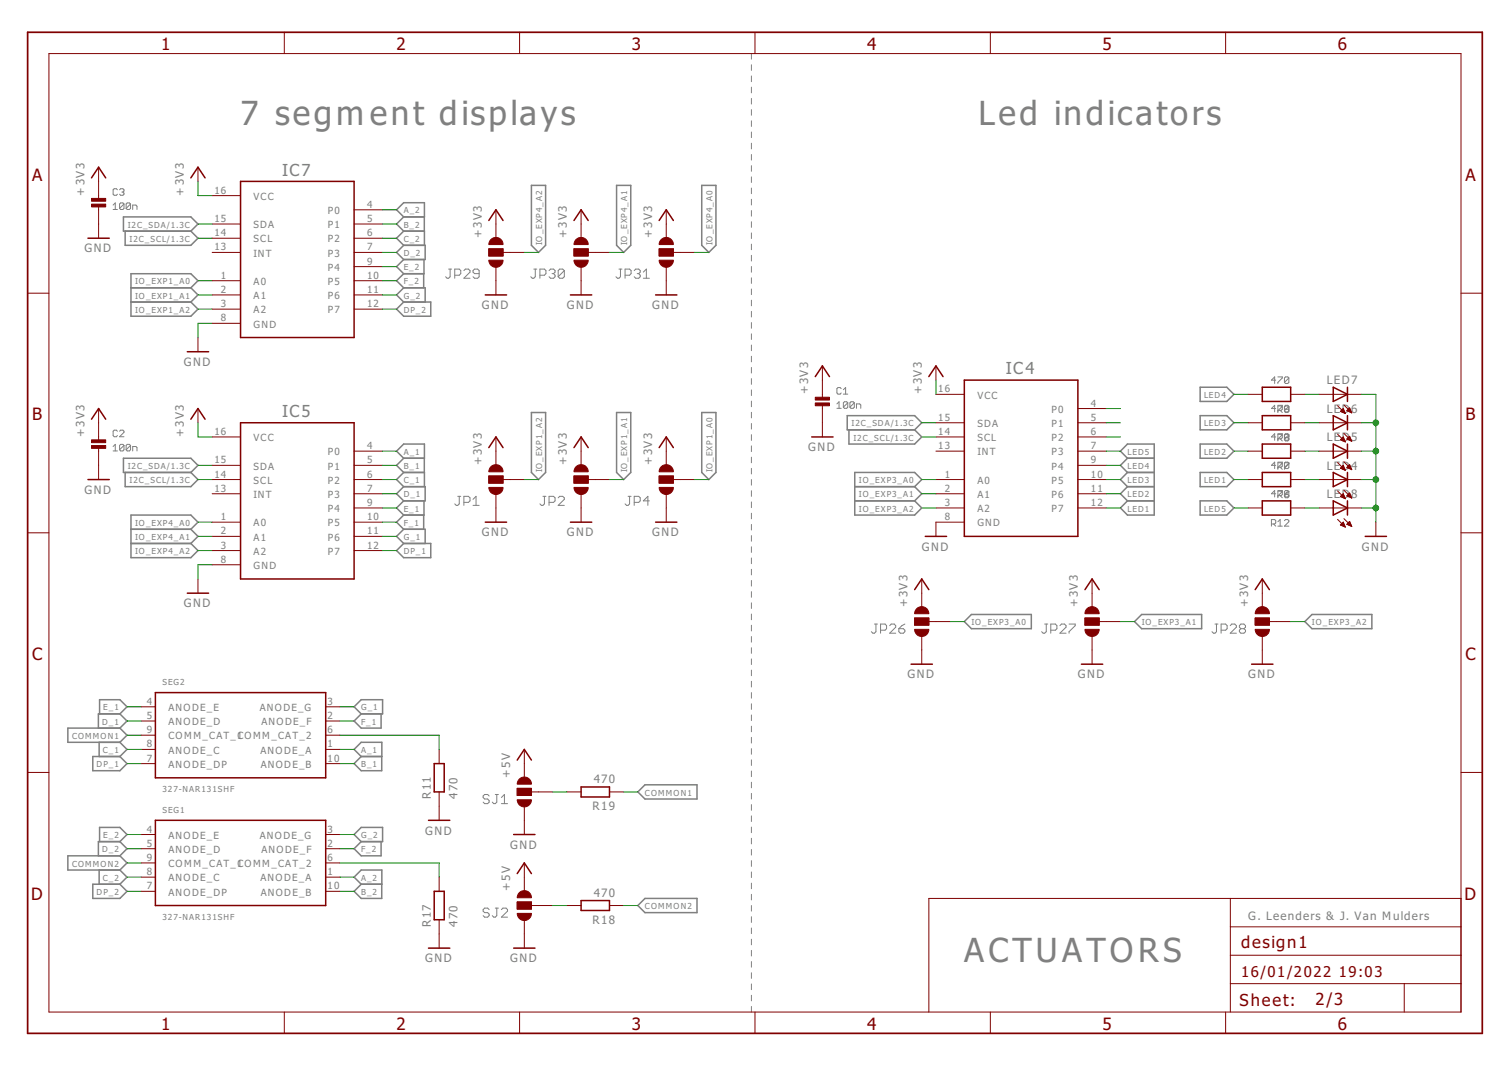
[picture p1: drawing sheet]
<svg xmlns="http://www.w3.org/2000/svg" width="297mm" height="210mm" viewBox="0 0 297 210" stroke-linecap="round" stroke-linejoin="round" font-family="sans-serif">
<g fill="none" stroke="#808080" stroke-width=".2">
<path d="M147.9 10.5v1.1M147.9 12.7v1.1M147.9 14.9v1.2M147.9 17.1v1.2M147.9 19.4v1.1M23.1 37.3l-.2-.2h-.4l-.2 .2v.9l.2 .2h.4l.2-.2M23.5 37.3l.2-.2h.5l.2 .2v.3l-.2 .2M24 37.8h.2M24.2 37.8l.2 .2-.2 .4h-.5l-.2-.2M147.9 21.6v1.1M147.9 23.8v1.1M147.9 26v1.1"/>
<path d="M147.9 28.2v1.1M147.9 30.4v1.1M147.9 32.6v1.1M147.9 34.8v1.1M147.9 37v1.1M147.9 39.2v1.1M22.3 40.3l.4-.4v1.3M22.3 41.2h.8M24.4 40.1v.9l-.2 .2h-.5l-.2-.2M24.4 40.1l-.2-.2h-.5l-.2 .2v.9M24.4 40.1l-.9 .9M25.7 40.1v.9l-.2 .2h-.5l-.2-.2"/>
<path d="M25.7 40.1l-.2-.2h-.5l-.2 .2v.9M25.7 40.1l-.9 .9M26.1 41.2v-.9h.7l.2 .3v.6M88.3 52.9h.6M88.6 52.9v1.5l-.3 .3h-.3l-.3-.3M89.5 54.1h.9l.3-.3v-.6l-.3-.3h-.9v1.8M91.3 53.2l.3-.3h.6l.3 .3v.3l-1.2 1.2h1.2M94.3 53.8h-.9l-.3-.3v-.3l.3-.3h.6l.3 .3v1.2l-.3 .3h-.6l-.3-.3M105.1 52.9h.6M105.4 52.9v1.5l-.3 .3h-.3l-.3-.3M106.3 54.1h.9l.3-.3v-.6l-.3-.3h-.9v1.8M108.1 53.2l.3-.3h.6l.3 .3v.3l-.3 .3"/>
<path d="M108.7 53.8h.3M109 53.8l.3 .3v.3l-.3 .3h-.6l-.3-.3M111.1 53.2v1.2l-.3 .3h-.6l-.3-.3M111.1 53.2l-.3-.3h-.6l-.3 .3v1.2M111.1 53.2l-1.2 1.2M121.8 52.9h.6M122.1 52.9v1.5l-.3 .3h-.3l-.3-.3M123 54.1h.9l.3-.3v-.6l-.3-.3h-.9v1.8M124.8 53.2l.3-.3h.6l.3 .3v.3l-.3 .3M125.4 53.8h.3M125.7 53.8l.3 .3v.3l-.3 .3h-.6l-.3-.3M126.6 54.7h1.2"/>
<path d="M126.6 53.5l.6-.6v1.8M147.9 41.4v1.1M147.9 43.6v1.1M147.9 45.8v1.1M147.9 48v1.1M147.9 50.2v1.2M147.9 52.4v1.2M147.9 54.7v1.1M147.9 56.9v1.1M147.9 59.1v1.1M147.9 61.3v1.1M147.9 63.5v1.1"/>
<path d="M147.9 65.7v1.1M147.9 67.9v1.1M147.9 70.1v1.1M147.9 72.3v1.1M147.9 74.5v1.1M147.9 76.7v1.1M147.9 78.9v1.1M164.7 79.5l.5-.5v1.3M165.6 76.5l-.2-.3h-.4l-.3 .3v.8l.3 .2h.4l.2-.2M166 77.5h.9M166 76.7l.5-.5v1.3M166.9 79.2v.9l-.2 .2h-.5l-.2-.2"/>
<path d="M166.9 79.2l-.2-.2h-.5l-.2 .2v.9M166.9 79.2l-.9 .9M168.2 79.2v.9l-.3 .2h-.4l-.2-.2M168.2 79.2l-.3-.2h-.4l-.2 .2v.9M168.2 79.2l-.9 .9M251.1 74.8h-.8l.6-.7v1.3M251.5 74.1h.9v.3l-.9 .8v.2M251.5 79.7h.9v.2l-.9 .9M253.7 74.4l-.2-.3h-.5l-.2 .3v.8M253.7 79.9l-.2-.2h-.5l-.2 .2v.9M253.7 74.4v.8l-.2 .2h-.5l-.2-.2M253.7 79.9v1l-.2 .3h-.5l-.2-.3"/>
<path d="M253.7 79.9l-.9 .9M253.7 74.4l-.9 .8M22.3 87.8l.4-.4v1.3M22.3 88.7h.8M23.1 84.8l-.2-.2h-.4l-.2 .2v.9l.2 .2h.4l.2-.2M23.5 84.8l.2-.2h.5l.2 .2v.2l-.9 .9h.9M24.4 87.6l-.2-.2h-.5l-.2 .2v.9M24.4 87.6v.9l-.2 .2h-.5l-.2-.2M24.4 87.6l-.9 .9M25.7 87.6l-.2-.2h-.5l-.2 .2v.9M25.7 87.6v.9l-.2 .2h-.5l-.2-.2M25.7 87.6l-.9 .9"/>
<path d="M26.1 88.7v-.9h.7l.2 .3v.6M90.1 97.6h.6M90.4 97.6v1.5l-.3 .3h-.3l-.3-.3M91.3 98.8h.9l.3-.3v-.6l-.3-.3h-.9v1.8M93.1 99.4h1.2M93.1 98.2l.6-.6v1.8M106.9 97.6h.6M107.2 97.6v1.5l-.3 .3h-.3l-.3-.3M108.1 98.8h.9l.3-.3v-.6l-.3-.3h-.9v1.8M109.9 97.9l.3-.3h.6l.3 .3v.3l-1.2 1.2h1.2M123.6 97.6h.6M123.9 97.6v1.5l-.3 .3h-.3l-.3-.3"/>
<path d="M124.8 98.8h.9l.3-.3v-.6l-.3-.3h-.9v1.8M127.8 98.5h-1.2l.9-.9v1.8M147.9 81.1v1.1M147.9 83.3v1.1M147.9 85.5v1.1M147.9 87.7v1.1M147.9 89.9v1.1M147.9 92.1v1.1M147.9 94.3v1.1M147.9 96.5v1.1M147.9 98.7v1.2M164.7 80.3h.9"/>
<path d="M168.6 80.3v-.8h.6l.2 .2v.6M251.1 80.4h-.8l.6-.7v1.3M251.1 86h-.8l.6-.7v1.3M251.1 91.5h-.8l.6-.6v1.3M251.1 97.1h-.8l.6-.6v1.3M251.5 90.9h.9v.2l-.9 .9M251.5 80.7h.7l.2-.2v-.4l-.2-.2h-.7v1.3M251.5 85.3h.9v.2l-.9 .9M251.5 86.3h.7l.2-.2v-.4l-.2-.3h-.7v1.3M251.5 91.9h.7l.2-.2v-.5l-.2-.2h-.7v1.3M251.5 96.5h.9v.2l-.9 .9M251.5 97.5h.7l.2-.2v-.5l-.2-.2h-.7v1.3"/>
<path d="M252 97.5l.4 .4M252 91.9l.4 .4M252 86.3l.4 .4M252 80.7l.4 .5M252.8 91.1l.2-.2h.5l.2 .2-.9 .9zM252.8 85.5l.2-.2h.5l.2 .2v1l-.2 .2h-.5l-.2-.2zM252.8 96.7l.2-.2h.5l.2 .2v1l-.2 .2h-.5l-.2-.2zM252.8 91h.9v1l-.2 .2h-.5l-.2-.2M252.8 80.8l.2 .2h.5l.2-.2M252.8 85.7l.2-.3h.5l.2 .3M252.8 85.9l.2 .2M252.8 80.1l.2-.2h.5l.2 .2"/>
<path d="M252.8 80.3l.2 .2h.7M253 86.1l-.2 .2M253 86.1h.5M253.5 86.1l.2 .2M253.7 91.2l-.9 .9v.2M253.7 85.5l-.9 .9 .2 .2h.5l.2-.2M253.7 96.7l-.9 .9 .2 .2h.5l.2-.2M253.7 96.6l-.4 .2-.5 .5h.7l.2 .2M253.7 85.9l-.2 .2M147.9 101v1.1M147.9 103.2v1.1M147.9 105.4v1.1"/>
<path d="M147.9 107.6v1.1M147.9 109.8v1.1M147.9 112v1.1M147.9 114.2v1.1M147.9 116.4v1.1M147.9 118.6v1.1M250.3 103.1h.6l.2-.2v-.5l-.2-.2h-.6v1.3M250.7 103.1l.4 .4M251.5 102.6l.5-.4v1.3M251.5 103.5h.9M252.8 102.4l.2-.2h.5l.2 .2v.2l-.9 .9h.9M147.9 120.8v1.1"/>
<path d="M147.9 123v1.1M147.9 125.2v1.1M147.9 127.4v1.1M147.9 129.6v1.1M147.9 131.8v1.1M147.9 134v1.1M147.9 136.2v1.2M147.9 138.5v1.1M172.1 122.8h.6M172.4 122.8v1.5l-.3 .3h-.3l-.3-.3M173.3 124h.9l.3-.3v-.6l-.3-.3h-.9v1.8M175.1 123.1l.3-.3h.6l.3 .3v.3l-1.2 1.2h1.2"/>
<path d="M176.9 123.7h.9l.3 .3v.3l-.3 .3h-.6l-.3-.3zM178.1 122.8l-.6 .3-.6 .6M205.6 122.8h.6M206 122.8v1.5l-.4 .3h-.3l-.3-.3M206.8 124h1l.2-.3v-.6l-.2-.3h-1v1.8M208.6 123.1l.3-.3h.6l.3 .3v.3l-1.2 1.2h1.2M210.4 122.8h1.2v.3l-1.2 1.2v.3M239.2 122.8h.6M239.5 122.8v1.5l-.3 .3h-.3l-.3-.3M240.4 124h.9l.3-.3v-.6l-.3-.3h-.9v1.8M242.2 123.1l.3-.3h.6l.3 .3v.3l-1.2 1.2h1.2M244.3 123.7l-.3 .3v.3l.3 .3h.6l.3-.3v-.3l-.3-.3"/>
<path d="M244.3 123.7l-.3-.3v-.3l.3-.3h.6l.3 .3v.3l-.3 .3M244.3 123.7h.6M96.3 156.6l-.3-.3h-.6l-.3 .3v.3l.3 .3h.6l.3 .3v.3l-.3 .3h-.6l-.3-.3M97.5 156.3h.6M97.8 156.3v1.5l-.3 .3h-.3l-.3-.3M98.7 158.1h1.2M98.7 156.9l.6-.6v1.8M147.9 140.7v1.1M147.9 142.9v1.1M147.9 145.1v1.1M147.9 147.3v1.1M147.9 149.5v1.1"/>
<path d="M147.9 151.7v1.1M147.9 153.9v1.1M147.9 156.1v1.1M147.9 158.3v1.1M96.3 178.9l-.3-.3h-.6l-.3 .3v.3l.3 .3h.6l.3 .3v.3l-.3 .3h-.6l-.3-.3M97.5 178.6h.6M97.8 178.6v1.5l-.3 .3h-.3l-.3-.3M98.7 178.9l.3-.3h.6l.3 .3v.3l-1.2 1.2h1.2M147.9 160.5v1.1M147.9 162.7v1.1M147.9 164.9v1.1M147.9 167.1v1.1"/>
<path d="M147.9 169.3v1.1M147.9 171.5v1.1M147.9 173.7v1.1M147.9 175.9v1.1M147.9 178.1v1.1M147.9 180.3v1.2M147.9 182.6v1.1M147.9 184.8v1.1M147.9 187v1.1M147.9 189.2v1.1M147.9 191.4v1.1M147.9 193.6v1.1"/>
<path d="M147.9 195.8v1.1M147.9 198v1.1"/>
</g>
<g fill="none" stroke="#808080" stroke-width=".3">
<path d="M104.6 36.5h2.8v11.8l-1.4 1.4-1.4-1.4zM121.4 36.5h2.8v11.8l-1.4 1.4-1.4-1.4zM138.1 36.5h2.8v11.8l-1.4 1.4-1.4-1.4zM24.3 42.7h13.3l1.4 1.4-1.4 1.4h-13.3zM24.6 45.5v2.8h13l1.4-1.4-1.4-1.4M25.8 59.4h11.8M25.8 56.6h11.8M37.6 56.6l1.4-1.4-1.4-1.4h-11.8v8.4h11.8l1.4-1.4-1.4-1.4M37.6 56.6l1.4 1.4-1.4 1.4M78.1 41.3l1.4-1.4h4v2.8h-4zM79.5 48.3h4.2v2.8h-4.2M79.5 56.6h4.2v2.8"/>
<path d="M79.5 45.5h4v2.8M79.5 56.6l-1.4 1.4 1.4 1.4M79.5 53.8l-1.4 1.4 1.4 1.4M79.5 42.7l-1.4 1.4 1.4 1.4M79.5 51.1l-1.4 1.4 1.4 1.3M79.5 48.3l-1.4 1.4 1.4 1.4M79.5 45.5l-1.4 1.4 1.4 1.4M83.4 53.8v2.8M83.5 51.1v2.7h-4M83.5 42.7v2.8M78.1 60.8l1.4-1.4h5.3v2.8h-5.3zM236.2 76.2h5.3l1.4 1.4-1.4 1.4h-5.3z"/>
<path d="M24.3 90.1h13.3l1.4 1.4-1.4 1.4h-13.3zM24.6 92.9v2.8h13l1.4-1.4-1.4-1.4M78.1 88.8l1.4-1.4h4v2.7h-4zM79.5 98.5l-1.4 1.4 1.4 1.4M79.5 95.7h4.2v2.8h-4.2M79.5 95.7l-1.4 1.4 1.4 1.4M79.5 92.9l-1.4 1.4 1.4 1.4M79.5 92.9h4v2.8M79.5 90.1l-1.4 1.4 1.4 1.4M83.5 98.5v2.8h-4M83.5 90.1v2.8M104.6 81.2h2.8v11.7l-1.4 1.4-1.4-1.4z"/>
<path d="M121.4 81.2h2.8v11.7l-1.4 1.4-1.4-1.4zM138.1 81.2h2.8v11.7l-1.4 1.4-1.4-1.4zM166.8 81.8h13.2l1.4 1.4-1.4 1.4h-13.2zM167.1 84.6v2.8h12.9l1.4-1.4-1.4-1.4M168.3 98.5h11.7M168.3 95.7h11.7M180 95.7l1.4-1.4-1.4-1.4h-11.7v8.4h11.7l1.4-1.4-1.4-1.4M180 95.7l1.4 1.4-1.4 1.4M221.9 98.5h5.3M221.9 90.1l-1.3-1.3 1.3-1.4h5.3v13.9h-5.3l-1.3-1.4 1.3-1.4M221.9 95.7h5.3M221.9 92.9h5.3"/>
<path d="M221.9 90.1h5.3M221.9 90.1l-1.3 1.4 1.3 1.4M221.9 92.9l-1.3 1.4 1.3 1.4M221.9 95.7l-1.3 1.4 1.3 1.4M236.2 98.5h5.3l1.4 1.4-1.4 1.4h-5.3zM236.2 92.9h5.3l1.4 1.4-1.4 1.4h-5.3zM236.2 87.4h5.3l1.4 1.4-1.4 1.3h-5.3zM236.2 81.8h5.3l1.4 1.4-1.4 1.4h-5.3zM25.8 106.9h11.8M25.8 104.1h11.8M37.6 104.1l1.4-1.4-1.4-1.4h-11.8v8.4h11.8l1.4-1.4-1.4-1.4M37.6 104.1l1.4 1.4-1.4 1.4"/>
<path d="M79.5 106.9h5.3v2.8h-5.3l-1.4-1.4zM79.5 104.1h4.2v2.8M79.5 104.1l-1.4 1.4 1.4 1.4M79.5 101.3l-1.4 1.4 1.4 1.4M83.4 101.3v2.8M69.7 139l1.4-1.4h4.2v2.8h-4.2zM189.8 122.3l1.4-1.4h11.8v2.8h-11.8zM224.7 120.9h11.8v2.8h-11.8l-1.4-1.4zM258.3 120.9h11.7v2.8h-11.7l-1.4-1.4zM18.3 148.8h5.3l1.4 1.4-1.4 1.4h-5.3zM19.5 146v2.8M19.6 140.4v-2.8h4l1.4 1.4-1.4 1.4"/>
<path d="M23.6 140.4h-4.2v2.8M23.6 140.4l1.4 1.4-1.4 1.4M23.6 143.2h-10.2v2.8h10.2M23.6 146l1.4 1.4-1.4 1.4M23.6 143.2l1.4 1.4-1.4 1.4M69.7 147.4l1.4-1.4h4.1l-.1 5.6h-4l-1.4-1.4 1.4-1.4zM71.1 140.4l-1.4 1.4 1.4 1.4h3.9v-2.8M71.1 148.8h4.1M125.6 155.8l1.4-1.4h10.2v2.8h-10.2zM18.3 173.9h5.3l1.4 1.4-1.4 1.4h-5.3zM19.5 171.2v2.7M19.6 165.6v-2.8h4l1.4 1.4-1.4 1.4"/>
<path d="M23.6 165.6h-4.2v2.8M23.6 168.4h-10.2v2.8h10.2M23.6 165.6l1.4 1.4-1.4 1.4M23.6 171.2l1.4 1.4-1.4 1.3M23.6 168.4l1.4 1.4-1.4 1.4M69.7 172.6l1.4-1.4h4.1l-.1 5.5h-4l-1.4-1.4 1.4-1.4zM69.7 164.2l1.4-1.4h4.2v2.8h-4.2zM71.1 173.9h4.1M71.1 165.6l-1.4 1.4 1.4 1.4h3.9v-2.8M127 176.7h10.2v2.8h-10.2l-1.4-1.4z"/>
</g>
<g fill="#800000" stroke="#800000" stroke-width=".2">
<path d="M102.2 175.6a1.4 1.4 0 0 1 1.5-.3 1.4 1.4 0 0 1 .9 1.3h-2.8z" fill-rule="evenodd"/>
<path d="M101.8 179.7h2.8a1.4 1.4 0 0 1-1.4 1.4 1.4 1.4 0 0 1-1.4-1.4z" fill-rule="evenodd"/>
<path d="M96.6 91.8a1.4 1.4 0 0 1 1.6-.3 1.4 1.4 0 0 1 .8 1.3h-2.8z" fill-rule="evenodd"/>
<path d="M96.2 95.9h2.8a1.4 1.4 0 0 1-1.4 1.4 1.4 1.4 0 0 1-1.4-1.4z" fill-rule="evenodd"/>
<path d="M113.4 91.8a1.4 1.4 0 0 1 1.5-.3 1.4 1.4 0 0 1 .9 1.3h-2.8z" fill-rule="evenodd"/>
<path d="M113 95.9h2.8a1.4 1.4 0 0 1-1.4 1.4 1.4 1.4 0 0 1-1.4-1.4z" fill-rule="evenodd"/>
<path d="M130.2 91.8a1.4 1.4 0 0 1 1.5-.3 1.4 1.4 0 0 1 .8 1.3h-2.7v-.4z" fill-rule="evenodd"/>
<path d="M129.8 95.9h2.7a1.4 1.4 0 0 1-1.4 1.4 1.4 1.4 0 0 1-1.3-1.4z" fill-rule="evenodd"/>
<path d="M96.6 47.1a1.4 1.4 0 0 1 1.6-.3 1.4 1.4 0 0 1 .8 1.3h-2.8z" fill-rule="evenodd"/>
<path d="M96.2 51.2h2.8a1.4 1.4 0 0 1-1.4 1.4 1.4 1.4 0 0 1-1.4-1.4z" fill-rule="evenodd"/>
<path d="M113.4 47.1a1.4 1.4 0 0 1 1.5-.3 1.4 1.4 0 0 1 .9 1.3h-2.8z" fill-rule="evenodd"/>
<path d="M113 51.2h2.8a1.4 1.4 0 0 1-1.4 1.4 1.4 1.4 0 0 1-1.4-1.4z" fill-rule="evenodd"/>
<path d="M130.2 47.1a1.4 1.4 0 0 1 1.5-.3 1.4 1.4 0 0 1 .8 1.3h-2.7v-.5z" fill-rule="evenodd"/>
<path d="M129.8 51.2h2.7a1.4 1.4 0 0 1-1.4 1.4 1.4 1.4 0 0 1-1.3-1.4z" fill-rule="evenodd"/>
<path d="M102.2 153.3a1.4 1.4 0 0 1 1.5-.3 1.4 1.4 0 0 1 .9 1.3h-2.8z" fill-rule="evenodd"/>
<path d="M101.8 157.3h2.8a1.4 1.4 0 0 1-1.4 1.4 1.4 1.4 0 0 1-1.4-1.4z" fill-rule="evenodd"/>
<path d="M180.4 119.7a1.41 1.41 0 0 1 1.6-.3 1.41 1.41 0 0 1 .8 1.3h-2.8l.1-.4z" fill-rule="evenodd"/>
<path d="M180 123.8h2.8a1.4 1.4 0 0 1-1.4 1.4 1.4 1.4 0 0 1-1.4-1.4z" fill-rule="evenodd"/>
<path d="M214 119.7a1.41 1.41 0 0 1 1.5-.2 1.41 1.41 0 0 1 .9 1.2h-2.8v-.4z" fill-rule="evenodd"/>
<path d="M213.6 123.8h2.8a1.4 1.4 0 0 1-1.4 1.4 1.4 1.4 0 0 1-1.4-1.4z" fill-rule="evenodd"/>
<path d="M247.5 119.7a1.41 1.41 0 0 1 1.5-.3 1.41 1.41 0 0 1 .9 1.3h-2.8z" fill-rule="evenodd"/>
<path d="M247.1 123.8h2.8a1.4 1.4 0 0 1-1.4 1.4 1.4 1.4 0 0 1-1.4-1.4z" fill-rule="evenodd"/>
</g>
<g fill="none" stroke="#800000" stroke-width=".2">
<path d="M9.6 10.5h278v188.6h-278zM56 6.3v4.2M102.3 6.3v4.2M148.6 6.3v4.2M194.9 6.3v4.2M241.3 6.3v4.2M19.4 32.9v6.4M39 32.9v2.8M41.8 38.5h5.5M5.4 57.7h4.2M19.4 40.4v6.5M41.8 44.1h5.5"/>
<path d="M41.8 46.9h5.5M41.8 49.7h5.5M41.8 55.2h5.5M41.8 58h5.5M69.7 44.1h5.6M69.7 46.9h5.6M69.7 49.7h5.6M69.7 55.2h5.6M69.7 58h5.6M69.7 41.3h5.6M69.7 52.5h5.6M96.2 49h2.8v1.4h-2.8z"/>
<path d="M97.6 41.3v5.6M97.6 52.5v5.5M99 49.7h4.2M113 49h2.8v1.4h-2.8zM114.4 41.3v5.6M114.4 52.5v5.5M115.8 49.7h4.2M129.8 49h2.7v1.4h-2.7zM131.1 41.3v5.6M131.1 52.5v5.5M132.5 49.7h4.2M287.6 57.7h4.2"/>
<path d="M39 66.4v2.8M41.8 60.8h5.5M41.8 63.6h5.5M69.7 60.8h5.6M161.9 72v6.4M161.9 79.5v6.5M184.2 77.6h5.6M184.2 72v2.8M245.7 77.6h2.8M254.1 77.6h2.8M259.7 77.6h8.3M263.3 79.8l1.5 1.5"/>
<path d="M264.5 79.7l1.6 1.5M19.4 80.4v6.4M19.4 87.9v6.4M39 80.4v2.8M41.8 94.3h5.5M41.8 91.5h5.5M41.8 97.1h5.5M41.8 86h5.5M69.7 94.3h5.6M69.7 91.5h5.6M69.7 97.1h5.6M69.7 88.8h5.6"/>
<path d="M69.7 99.9h5.6M96.2 93.6h2.8v1.4h-2.8zM97.6 86v5.5M97.6 97.1v5.6M99 94.3h4.2M113 93.6h2.8v1.4h-2.8zM114.4 86v5.5M114.4 97.1v5.6M115.8 94.3h4.2M129.8 93.6h2.7v1.4h-2.7zM131.1 86v5.5M131.1 97.1v5.6"/>
<path d="M132.5 94.3h4.2M184.2 94.3h5.6M184.2 97.1h5.6M184.2 88.8h5.6M184.2 99.9h5.6M184.2 86h5.6M184.2 83.2h5.6M212.2 94.3h5.6M212.2 91.5h5.6M212.2 97.1h5.6M212.2 88.8h5.6M212.2 99.9h5.6"/>
<path d="M212.2 86h5.6M212.2 83.2h5.6M212.2 80.4h5.6M245.7 94.3h2.8M245.7 88.8h2.8M245.7 99.9h2.8M245.7 83.2h2.8M254.1 94.3h2.8M254.1 88.8h2.8M254.1 99.9h2.8M254.1 83.2h2.8M259.7 94.3h8.3"/>
<path d="M259.7 88.8h8.3M259.7 99.9h8.3M259.7 83.2h8.3M263.3 96.6l1.5 1.5M263.3 91l1.5 1.5M263.3 85.4l1.5 1.5M263.8 97.7l.6-.6 .4 1zM263.8 92.1l.6-.6 .4 1zM263.8 86.5l.6-.5 .4 .9zM263.8 80.9l.6-.5 .4 .9zM263.9 97.7h.7M263.9 80.9h.7"/>
<path d="M263.9 86.4h.7M263.9 97.6h.7M263.9 92.2h.8M263.9 92h.7M264 86.6h.7M264 81h.7M264 80.7h.6M264.1 86.3h.5M264.1 91.9h.4M264.1 97.5h.4M264.2 80.6h.3M264.2 91.7h.3"/>
<path d="M264.2 86.2h.3M264.2 97.9h.5M264.2 97.3h.3M264.3 92.3h.4M264.3 86.7h.4M264.3 80.5h.1M264.3 86h.1M264.4 91.6h.1M264.4 81.2h.3M264.4 97.2h.1M264.5 96.4l1.6 1.6M264.5 98h.3"/>
<path d="M264.5 90.8l1.6 1.6M264.5 85.3l1.6 1.5M264.6 92.4h.2M264.6 86.8h.2M264.7 81.3h.1M265.1 92l.6-.6 .4 1zM265.1 86.4l.6-.6 .4 1zM265.1 80.8l.6-.6 .4 1zM265.2 80.7h.7M265.2 97.6h.7M265.2 86.3h.7M265.2 97.5h.7"/>
<path d="M265.2 91.9h.7M265.2 92h.7M265.3 86.4h.6M265.3 86.2h.5M265.3 80.9h.6M265.3 80.6h.5M265.3 91.7h.5M265.3 97.3h.5M265.4 80.5h.4M265.5 86h.2M265.5 97.2h.2M265.5 91.6h.2"/>
<path d="M265.5 97.7h.5M265.5 92.2h.5M265.6 80.3h.1M265.6 86.6h.4M265.6 85.9h.1M265.6 91.5h.1M265.6 97h.1M265.6 81h.4M265.7 97l.4 1-1-.4zM265.8 97.9h.2M265.9 92.3h.1M265.9 86.7h.1"/>
<path d="M265.9 81.2h.1M5.4 104.8h4.2M39 113.9v2.8M41.8 102.7h5.5M41.8 105.5h5.5M41.8 108.3h5.5M41.8 111.1h5.5M69.7 102.7h5.6M69.7 105.5h5.6M69.7 108.3h5.6M181.4 113.9v5.6M189.8 102.7h-5.6v2.8"/>
<path d="M215 113.9v5.6M248.5 113.9v5.6M263.3 102.2l1.5 1.5M263.8 103.3l.6-.6 .4 1zM263.9 103.3h.7M264 103.2h.6M264.1 103h.4M264.2 103.4h.5M264.2 102.9h.3M264.4 102.7h.1M264.5 103.6h.3M264.5 102l1.6 1.6"/>
<path d="M265.1 103.2h.8M265.2 103h.7M265.4 102.9h.4M265.5 103.3h.5M265.5 102.7h.2M265.6 102.6h.1M265.7 102.6l.4 1-1-.5zM265.8 103.4h.2M270.8 102.7v2.8M287.6 104.8h4.2M27.8 139h2.8M64.1 139h2.8"/>
<path d="M180 121.6h2.8v1.4h-2.8zM181.4 125.1v5.6M182.8 122.3h4.2M213.6 121.6h2.8v1.4h-2.8zM215 125.1v5.6M216.4 122.3h4.2M247.1 121.6h2.8v1.4h-2.8zM248.5 125.1v5.6M249.9 122.3h4.2M5.4 152h4.2M27.8 141.8h2.8M27.8 144.6h2.8"/>
<path d="M27.8 147.4h2.8M27.8 150.2h2.8M64.1 141.8h2.8M64.1 144.6h2.8M64.1 147.4h2.8M64.1 150.2h2.8M86.4 147.4v2.8M86.4 155.8v5.6M101.8 155.1h2.8v1.4h-2.8zM103.2 147.4v5.6M103.2 158.6v5.6M104.6 155.8h4.2"/>
<path d="M111.6 155.8h2.8M120 155.8h2.8M287.6 152h4.2M27.8 164.2h2.8M27.8 167h2.8M27.8 169.8h2.8M27.8 172.6h2.8M27.8 175.3h2.8M64.1 164.2h2.8M64.1 167h2.8M64.1 169.8h2.8M64.1 172.6h2.8"/>
<path d="M64.1 175.3h2.8M86.4 172.6v2.7M101.8 177.4h2.8v1.4h-2.8zM103.2 169.8v5.5M104.6 178.1h4.2M111.6 178.1h2.8M120 178.1h2.8M242.2 176.7v22.4M287.6 176.7h-104.8v22.4M56 199.1v4.2M86.4 180.9v5.6M102.3 199.1v4.2"/>
<path d="M103.2 180.9v5.6M148.6 199.1v4.2M194.9 199.1v4.2M241.3 199.1v4.2M242.2 193.5h45.4M242.2 187.9h45.4M242.2 182.3h45.4M276.4 193.5v5.6"/>
</g>
<g fill="#800000" stroke="#800000" stroke-width=".2">
<path d="M101.8 177.4h2.8v1.4h-2.8z"/>
<path d="M96.2 93.6h2.8v1.4h-2.8z"/>
<path d="M113 93.6h2.8v1.4h-2.8z"/>
<path d="M129.8 93.6h2.7v1.4h-2.7z"/>
<path d="M18 40.2h2.8v.5h-2.8z"/>
<path d="M18 39h2.8v.6h-2.8z"/>
<path d="M18 87.7h2.8v.5h-2.8z"/>
<path d="M18 86.5h2.8v.6h-2.8z"/>
<path d="M96.2 49h2.8v1.4h-2.8z"/>
<path d="M113 49h2.8v1.4h-2.8z"/>
<path d="M129.8 49h2.7v1.4h-2.7z"/>
<path d="M101.8 155.1h2.8v1.4h-2.8z"/>
<path d="M160.5 79.3h2.8v.5h-2.8z"/>
<path d="M160.5 78.1h2.8v.6h-2.8z"/>
<path d="M180 121.6h2.8v1.4h-2.8z"/>
<path d="M213.6 121.6h2.8v1.4h-2.8z"/>
<path d="M247.1 121.6h2.8v1.4h-2.8z"/>
</g>
<g fill="none" stroke="#800000" stroke-width=".3">
<path d="M18 35l1.4-2.1 1.4 2.1M37.6 35l1.4-2.1 1.4 2.1M47.3 35.7h22.4v30.7h-22.4zM17.3 46.9h4.2M95.5 58h4.2M96.2 43.4l1.4-2.1 1.4 2.1M112.3 58h4.2M113 43.4l1.4-2.1 1.4 2.1M129.1 58h4.1M129.8 43.4l1.3-2.1 1.4 2.1M36.9 69.2h4.2M160.5 74.1l1.4-2.1 1.4 2.1"/>
<path d="M182.8 74.1l1.4-2.1 1.4 2.1M189.8 74.8h22.4v30.7h-22.4zM248.5 76.2h5.6v2.8h-5.6zM262.4 76.2l2.8 1.4-2.8 1.4zM265.2 76.2v2.8M17.3 94.3h4.2M18 82.5l1.4-2.1 1.4 2.1M37.6 82.5l1.4-2.1 1.4 2.1M47.3 83.2h22.4v30.7h-22.4zM96.2 88.1l1.4-2.1 1.4 2.1M113 88.1l1.4-2.1 1.4 2.1M129.8 88.1l1.3-2.1 1.4 2.1"/>
<path d="M159.8 86h4.2M248.5 92.9h5.6v2.8h-5.6zM248.5 81.8h5.6v2.8h-5.6zM248.5 87.4h5.6v2.7h-5.6zM248.5 98.5h5.6v2.8h-5.6zM262.4 92.9l2.8 1.4-2.8 1.4zM262.4 81.8l2.8 1.4-2.8 1.4zM262.4 87.4l2.8 1.4-2.8 1.3zM262.4 98.5l2.8 1.4-2.8 1.4zM265.2 81.8v2.8M265.2 87.4v2.7M265.2 92.9v2.8"/>
<path d="M265.2 98.5v2.8M36.9 116.7h4.2M95.5 102.7h4.2M112.3 102.7h4.2M129.1 102.7h4.1M180 116l1.4-2.1 1.4 2.1M182.1 105.5h4.2M213.6 116l1.4-2.1 1.4 2.1M247.1 116l1.4-2.1 1.4 2.1M268.7 105.5h4.2M30.6 136.2h33.5v16.8h-33.5zM179.3 130.7h4.2"/>
<path d="M212.9 130.7h4.2M246.4 130.7h4.2M85.5 150.2h1.9v5.6h-1.9zM101.8 149.5l1.4-2.1 1.4 2.1M114.4 154.8h5.6v2h-5.6zM30.6 161.4h33.5v16.7h-33.5zM84.3 161.4h4.2M85.5 175.3h1.9v5.6h-1.9zM101.1 164.2h4.2M101.8 171.9l1.4-2.1 1.4 2.1M114.4 177.2h5.6v1.9h-5.6zM84.3 186.5h4.2"/>
<path d="M101.1 186.5h4.2"/>
</g>
<path d="M5.4 6.3h286.4v197h-286.4z" fill="none" stroke="#800000" stroke-width=".34"/>
<g fill="none" stroke="#008000" stroke-width=".2">
<path d="M39 35.7v2.8h2.8M39 58h2.8M39 55.2h2.8M39 44.1h2.8M39 46.9h2.8M75.3 58h2.8M75.3 55.2h2.8M75.3 41.3h2.8M75.3 44.1h2.8M75.3 52.5h2.8M75.3 49.7h2.8M75.3 46.9h2.8"/>
<path d="M103.2 49.7h2.8M120 49.7h2.8M136.7 49.7h2.8M39 60.8h2.8M41.8 63.6h-2.8v2.8M75.3 60.8h2.8M184.2 74.8v2.8M242.9 77.6h2.8M256.9 77.6h2.8M268 77.6h2.8v25.1M39 83.2v2.8h2.8M39 94.3h2.8"/>
<path d="M39 91.5h2.8M75.3 88.8h2.8M75.3 94.3h2.8M75.3 99.9h2.8M75.3 97.1h2.8M75.3 91.5h2.8M103.2 94.3h2.8M120 94.3h2.8M136.7 94.3h2.8M181.4 83.2h2.8M181.4 94.3h2.8M181.4 99.9h2.8"/>
<path d="M181.4 86h2.8M181.4 97.1h2.8M217.8 83.2h2.8M217.8 88.8h2.8M217.8 94.3h2.8M217.8 99.9h2.8M217.8 86h2.8M217.8 97.1h2.8M217.8 91.5h2.8M217.8 80.4h2.8M242.9 83.2h2.8M242.9 88.8h2.8"/>
<path d="M242.9 94.3h2.8M242.9 99.9h2.8M256.9 83.2h2.8M256.9 88.8h2.8M256.9 94.3h2.8M256.9 99.9h2.8M268 83.2h2.8M268 88.8h2.8M268 94.3h2.8M268 99.9h2.8M39 108.3h2.8M39 105.5h2.8"/>
<path d="M39 102.7h2.8M41.8 111.1h-2.8v2.8M75.3 108.3h2.8M75.3 105.5h2.8M75.3 102.7h2.8M25 139h2.8M66.9 139h2.8M187 122.3h2.8M220.6 122.3h2.7M254.1 122.3h2.8M25 141.8h2.8M25 147.4h2.8"/>
<path d="M25 150.2h2.8M25 144.6h2.8M66.9 141.8h2.8M66.9 147.4h2.8M66.9 150.2h2.8M66.9 144.6h19.5v2.8M108.8 155.8h2.8M122.8 155.8h2.8M25 175.3h2.8M25 164.2h2.8M25 167h2.8M25 172.6h2.8"/>
<path d="M25 169.8h2.8M66.9 175.3h2.8M66.9 164.2h2.8M66.9 167h2.8M66.9 172.6h2.8M66.9 169.8h19.5v2.8M108.8 178.1h2.8M122.8 178.1h2.8"/>
</g>
<g fill="#008000" stroke="#008000" stroke-width=".2">
<circle cx="270.8" cy="83.2" r=".55"/>
<circle cx="270.8" cy="88.8" r=".55"/>
<circle cx="270.8" cy="94.3" r=".55"/>
<circle cx="270.8" cy="99.9" r=".55"/>
</g>
<g font-size="7.9" fill="#808080">
<text x="47.3" y="24.5">7 segment displays</text>
<text x="192.6" y="24.5">Led indicators</text>
<text x="189.8" y="189.3">ACTUATORS</text>
</g>
<g font-size="4" fill="#800000">
<text x="31.7" y="9.9">1</text>
<text x="78" y="9.9">2</text>
<text x="124.3" y="9.9">3</text>
<text x="170.7" y="9.9">4</text>
<text x="217" y="9.9">5</text>
<text x="263.3" y="9.9">6</text>
<text x="6.3" y="35.5">A</text>
<text x="288.5" y="35.5">A</text>
<text x="6.3" y="82.7">B</text>
<text x="288.5" y="82.7">B</text>
<text x="6.3" y="129.8">C</text>
<text x="288.5" y="129.8">C</text>
<text x="6.2" y="177">D</text>
<text x="288.3" y="177">D</text>
<text x="31.7" y="202.6">1</text>
<text x="78" y="202.6">2</text>
<text x="124.3" y="202.6">3</text>
<text x="170.7" y="202.6">4</text>
<text x="217" y="202.6">5</text>
<text x="263.3" y="202.6">6</text>
</g>
<g font-size="3.9" fill="#808080">
<text x="55.5" y="34.6">IC7</text>
<text x="198" y="73.7">IC4</text>
<text x="55.5" y="82.1">IC5</text>
</g>
<g font-size="3.9" fill="#800000">
<text x="244.3" y="186.5">design1</text>
<text x="244" y="197.8">Sheet:</text>
<text x="259" y="197.7">2/3</text>
</g>
<g font-size="3.5" fill="#800000">
<text x="244.3" y="192.1">16/01/2022</text>
<text x="263.5" y="192.1">19:03</text>
</g>
<g font-size="2.8" fill="#808080">
<text x="16.6" y="38.5" transform="rotate(-90 16.6 38.5)">+3V3</text>
<text x="36.2" y="38.5" transform="rotate(-90 36.2 38.5)">+3V3</text>
<text x="94.8" y="46.9" transform="rotate(-90 94.8 46.9)">+3V3</text>
<text x="111.6" y="46.9" transform="rotate(-90 111.6 46.9)">+3V3</text>
<text x="128.4" y="46.9" transform="rotate(-90 128.4 46.9)">+3V3</text>
<text x="16.6" y="49.6">GND</text>
<text x="94.8" y="60.8">GND</text>
<text x="111.6" y="60.8">GND</text>
<text x="128.4" y="60.8">GND</text>
<text x="36.2" y="72">GND</text>
<text x="159.1" y="77.6" transform="rotate(-90 159.1 77.6)">+3V3</text>
<text x="181.4" y="77.6" transform="rotate(-90 181.4 77.6)">+3V3</text>
<text x="261.2" y="75.6">LED7</text>
<text x="261.2" y="81.2">LED6</text>
<text x="16.6" y="86" transform="rotate(-90 16.6 86)">+3V3</text>
<text x="36.2" y="86" transform="rotate(-90 36.2 86)">+3V3</text>
<text x="159.1" y="88.8">GND</text>
<text x="261.2" y="86.8">LED5</text>
<text x="94.8" y="91.5" transform="rotate(-90 94.8 91.5)">+3V3</text>
<text x="111.6" y="91.5" transform="rotate(-90 111.6 91.5)">+3V3</text>
<text x="128.4" y="91.5" transform="rotate(-90 128.4 91.5)">+3V3</text>
<text x="261.2" y="92.4">LED4</text>
<text x="16.6" y="97.1">GND</text>
<text x="261.2" y="98">LED8</text>
<text x="94.8" y="105.5">GND</text>
<text x="111.6" y="105.5">GND</text>
<text x="128.4" y="105.5">GND</text>
<text x="181.4" y="108.3">GND</text>
<text x="268" y="108.3">GND</text>
<text x="36.2" y="119.5">GND</text>
<text x="178.6" y="119.5" transform="rotate(-90 178.6 119.5)">+3V3</text>
<text x="212.2" y="119.5" transform="rotate(-90 212.2 119.5)">+3V3</text>
<text x="245.7" y="119.5" transform="rotate(-90 245.7 119.5)">+3V3</text>
<text x="178.6" y="133.4">GND</text>
<text x="212.2" y="133.4">GND</text>
<text x="245.7" y="133.4">GND</text>
<text x="100.4" y="153" transform="rotate(-90 100.4 153)">+5V</text>
<text x="116.9" y="154.1">470</text>
<text x="84.8" y="157.2" transform="rotate(-90 84.8 157.2)">R11</text>
<text x="90.1" y="157.2" transform="rotate(-90 90.1 157.2)">470</text>
<text x="116.7" y="159.4">R19</text>
<text x="83.7" y="164.2">GND</text>
<text x="100.4" y="167">GND</text>
<text x="100.4" y="175.4" transform="rotate(-90 100.4 175.4)">+5V</text>
<text x="116.9" y="176.5">470</text>
<text x="84.8" y="182.3" transform="rotate(-90 84.8 182.3)">R17</text>
<text x="90.1" y="182.3" transform="rotate(-90 90.1 182.3)">470</text>
<text x="116.7" y="181.7">R18</text>
<text x="245.7" y="180.9">G. Leenders &amp; J. Van Mulders</text>
<text x="83.7" y="189.3">GND</text>
<text x="100.4" y="189.3">GND</text>
</g>
<g font-size="2.3" fill="#808080">
<text x="42.2" y="38.1">16</text>
<text x="49.9" y="39.3">VCC</text>
<text x="72.3" y="40.9">4</text>
<text x="42.2" y="43.7">15</text>
<text x="42.2" y="46.5">14</text>
<text x="49.9" y="44.9">SDA</text>
<text x="49.9" y="47.7">SCL</text>
<text x="64.5" y="42.1">P0</text>
<text x="64.5" y="44.9">P1</text>
<text x="64.5" y="47.7">P2</text>
<text x="72.3" y="43.7">5</text>
<text x="72.3" y="46.5">6</text>
<text x="42.2" y="49.3">13</text>
<text x="49.9" y="50.5">INT</text>
<text x="64.5" y="50.5">P3</text>
<text x="64.5" y="53.3">P4</text>
<text x="72.3" y="49.3">7</text>
<text x="72.3" y="52">9</text>
<text x="43.5" y="54.8">1</text>
<text x="43.5" y="57.6">2</text>
<text x="49.9" y="56.1">A0</text>
<text x="49.9" y="58.9">A1</text>
<text x="64.5" y="56.1">P5</text>
<text x="64.5" y="58.9">P6</text>
<text x="72.3" y="54.8">10</text>
<text x="72.3" y="57.6">11</text>
<text x="43.5" y="60.4">3</text>
<text x="43.5" y="63.2">8</text>
<text x="49.9" y="61.7">A2</text>
<text x="49.9" y="64.5">GND</text>
<text x="64.5" y="61.7">P7</text>
<text x="72.3" y="60.4">12</text>
<text x="184.7" y="77.2">16</text>
<text x="184.7" y="82.8">15</text>
<text x="192.4" y="78.4">VCC</text>
<text x="207" y="81.2">P0</text>
<text x="214.7" y="80">4</text>
<text x="214.7" y="82.8">5</text>
<text x="42.2" y="85.6">16</text>
<text x="49.9" y="86.8">VCC</text>
<text x="64.5" y="89.6">P0</text>
<text x="72.3" y="88.4">4</text>
<text x="184.7" y="85.6">14</text>
<text x="184.7" y="88.4">13</text>
<text x="192.4" y="84">SDA</text>
<text x="192.4" y="86.8">SCL</text>
<text x="192.4" y="89.6">INT</text>
<text x="207" y="84">P1</text>
<text x="207" y="86.8">P2</text>
<text x="207" y="89.6">P3</text>
<text x="214.7" y="85.6">6</text>
<text x="214.7" y="88.4">7</text>
<text x="42.2" y="91.2">15</text>
<text x="42.2" y="94">14</text>
<text x="49.9" y="92.4">SDA</text>
<text x="49.9" y="95.2">SCL</text>
<text x="64.5" y="92.4">P1</text>
<text x="64.5" y="95.2">P2</text>
<text x="72.3" y="91.2">5</text>
<text x="72.3" y="94">6</text>
<text x="186" y="94">1</text>
<text x="192.4" y="95.2">A0</text>
<text x="207" y="92.4">P4</text>
<text x="207" y="95.2">P5</text>
<text x="214.7" y="91.2">9</text>
<text x="214.7" y="94">10</text>
<text x="42.2" y="96.7">13</text>
<text x="49.9" y="98">INT</text>
<text x="64.5" y="98">P3</text>
<text x="64.5" y="100.8">P4</text>
<text x="72.3" y="96.7">7</text>
<text x="72.3" y="99.5">9</text>
<text x="186" y="96.7">2</text>
<text x="186" y="99.5">3</text>
<text x="192.4" y="98">A1</text>
<text x="192.4" y="100.8">A2</text>
<text x="207" y="98">P6</text>
<text x="207" y="100.8">P7</text>
<text x="214.7" y="96.7">11</text>
<text x="214.7" y="99.5">12</text>
<text x="43.5" y="102.3">1</text>
<text x="43.5" y="105.1">2</text>
<text x="43.5" y="107.9">3</text>
<text x="49.9" y="103.6">A0</text>
<text x="49.9" y="106.4">A1</text>
<text x="64.5" y="103.6">P5</text>
<text x="64.5" y="106.3">P6</text>
<text x="72.3" y="102.3">10</text>
<text x="72.3" y="105.1">11</text>
<text x="72.3" y="107.9">12</text>
<text x="186" y="102.3">8</text>
<text x="192.4" y="103.6">GND</text>
<text x="43.5" y="110.7">8</text>
<text x="49.9" y="109.1">A2</text>
<text x="49.9" y="111.9">GND</text>
<text x="64.5" y="109.1">P7</text>
<text x="28.9" y="138.6">4</text>
<text x="28.9" y="141.4">5</text>
<text x="33.2" y="139.9">ANODE_E</text>
<text x="33.2" y="142.7">ANODE_D</text>
<text x="51.1" y="139.9">ANODE_G</text>
<text x="51.5" y="142.7">ANODE_F</text>
<text x="64.5" y="138.6">3</text>
<text x="64.5" y="141.4">2</text>
<text x="28.9" y="144.2">9</text>
<text x="28.9" y="147">8</text>
<text x="28.9" y="149.8">7</text>
<text x="33.2" y="145.5">COMM_CAT_1COMM_CAT_2</text>
<text x="33.2" y="148.3">ANODE_C</text>
<text x="51.3" y="148.3">ANODE_A</text>
<text x="64.5" y="144.2">6</text>
<text x="64.5" y="147">1</text>
<text x="64.5" y="149.8">10</text>
<text x="33.2" y="151">ANODE_DP</text>
<text x="51.3" y="151">ANODE_B</text>
<text x="28.9" y="163.8">4</text>
<text x="28.9" y="166.6">5</text>
<text x="33.2" y="165">ANODE_E</text>
<text x="33.2" y="167.8">ANODE_D</text>
<text x="51.1" y="165">ANODE_G</text>
<text x="51.5" y="167.8">ANODE_F</text>
<text x="64.5" y="163.8">3</text>
<text x="64.5" y="166.6">2</text>
<text x="28.9" y="169.4">9</text>
<text x="28.9" y="172.2">8</text>
<text x="33.2" y="170.6">COMM_CAT_1COMM_CAT_2</text>
<text x="33.2" y="173.4">ANODE_C</text>
<text x="51.3" y="173.4">ANODE_A</text>
<text x="64.5" y="169.4">6</text>
<text x="64.5" y="172.2">1</text>
<text x="28.9" y="175">7</text>
<text x="33.2" y="176.2">ANODE_DP</text>
<text x="51.3" y="176.2">ANODE_B</text>
<text x="64.5" y="175">10</text>
</g>
<g font-size="2" fill="#808080">
<text x="79.5" y="42">A_2</text>
<text x="25.2" y="44.8">I2C_SDA/1.3C</text>
<text x="25.5" y="47.6">I2C_SCL/1.3C</text>
<text x="79.5" y="44.8">B_2</text>
<text x="79.5" y="47.6">C_2</text>
<text x="79.5" y="53.1">E_2</text>
<text x="79.5" y="50.3">D_2</text>
<text x="106.7" y="48.3" transform="rotate(-90 106.7 48.3)">IO_EXP4_A2</text>
<text x="123.5" y="48.3" transform="rotate(-90 123.5 48.3)">IO_EXP4_A1</text>
<text x="140.2" y="48.3" transform="rotate(-90 140.2 48.3)">IO_EXP4_A0</text>
<text x="26.6" y="55.9">IO_EXP1_A0</text>
<text x="26.6" y="58.7">IO_EXP1_A1</text>
<text x="79.5" y="58.7">G_2</text>
<text x="79.5" y="55.9">F_2</text>
<text x="26.6" y="61.5">IO_EXP1_A2</text>
<text x="79.5" y="61.5">DP_2</text>
<text x="167.6" y="83.9">I2C_SDA/1.3C</text>
<text x="237" y="78.3">LED4</text>
<text x="237" y="83.9">LED3</text>
<text x="79.5" y="89.5">A_1</text>
<text x="168" y="86.7">I2C_SCL/1.3C</text>
<text x="221.9" y="89.5">LED5</text>
<text x="237" y="89.5">LED2</text>
<text x="25.2" y="92.2">I2C_SDA/1.3C</text>
<text x="25.5" y="95">I2C_SCL/1.3C</text>
<text x="79.5" y="95">C_1</text>
<text x="79.5" y="92.2">B_1</text>
<text x="106.7" y="92.9" transform="rotate(-90 106.7 92.9)">IO_EXP1_A2</text>
<text x="123.5" y="92.9" transform="rotate(-90 123.5 92.9)">IO_EXP1_A1</text>
<text x="140.2" y="92.9" transform="rotate(-90 140.2 92.9)">IO_EXP1_A0</text>
<text x="169.1" y="95">IO_EXP3_A0</text>
<text x="221.9" y="92.2">LED4</text>
<text x="221.9" y="95">LED3</text>
<text x="237" y="95">LED1</text>
<text x="79.5" y="100.6">E_1</text>
<text x="79.5" y="97.8">D_1</text>
<text x="169.1" y="97.8">IO_EXP3_A1</text>
<text x="169.1" y="100.6">IO_EXP3_A2</text>
<text x="221.9" y="100.6">LED1</text>
<text x="221.9" y="97.8">LED2</text>
<text x="237" y="100.6">LED5</text>
<text x="26.6" y="106.2">IO_EXP4_A1</text>
<text x="26.6" y="103.4">IO_EXP4_A0</text>
<text x="79.5" y="106.2">G_1</text>
<text x="79.5" y="103.4">F_1</text>
<text x="26.6" y="109">IO_EXP4_A2</text>
<text x="79.5" y="109">DP_1</text>
<text x="191.2" y="123">IO_EXP3_A0</text>
<text x="224.7" y="123">IO_EXP3_A1</text>
<text x="258.3" y="123">IO_EXP3_A2</text>
<text x="32" y="134.8">SEG2</text>
<text x="20.1" y="142.5">D_1</text>
<text x="20.3" y="139.7">E_1</text>
<text x="71.1" y="139.7">G_1</text>
<text x="71.1" y="142.5">F_1</text>
<text x="14.2" y="145.3">COMMON1</text>
<text x="20.3" y="148.1">C_1</text>
<text x="71.1" y="148.1">A_1</text>
<text x="19" y="150.9">DP_1</text>
<text x="32" y="155.8">327-NAR131SHF</text>
<text x="71.1" y="150.9">B_1</text>
<text x="32" y="160">SEG1</text>
<text x="127" y="156.5">COMMON1</text>
<text x="20.1" y="167.7">D_2</text>
<text x="20.3" y="164.9">E_2</text>
<text x="71.1" y="164.9">G_2</text>
<text x="71.1" y="167.7">F_2</text>
<text x="14.2" y="170.5">COMMON2</text>
<text x="20.3" y="173.3">C_2</text>
<text x="71.1" y="173.3">A_2</text>
<text x="19" y="176">DP_2</text>
<text x="71.1" y="176">B_2</text>
<text x="127" y="178.8">COMMON2</text>
<text x="32" y="180.9">327-NAR131SHF</text>
</g>
</svg>
